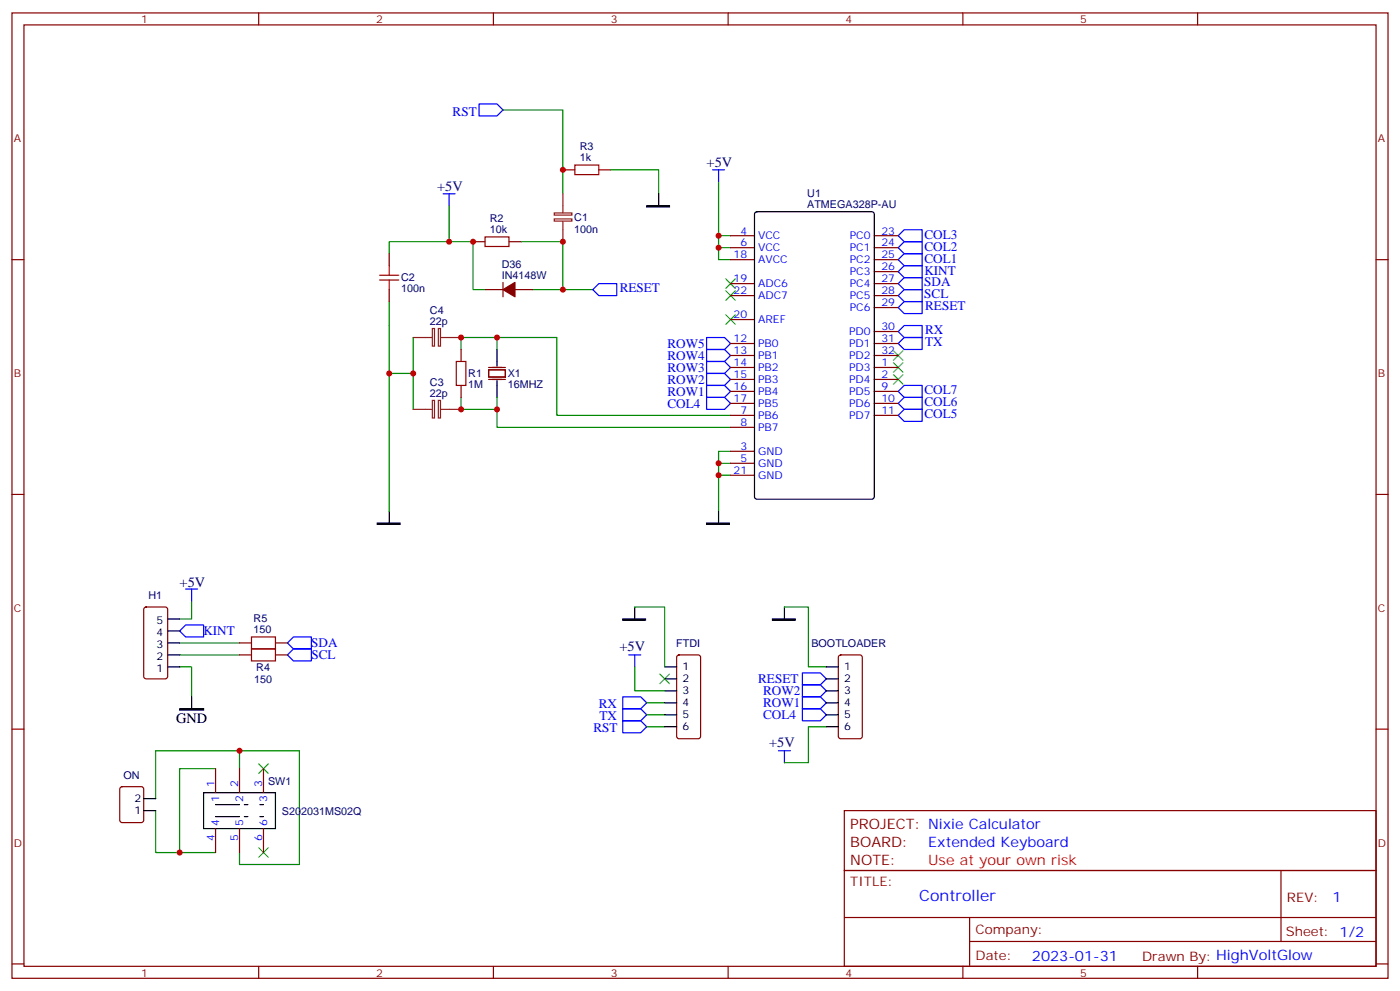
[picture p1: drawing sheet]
<svg xmlns="http://www.w3.org/2000/svg" width="412mm" height="292mm" viewBox="0 0 412 292" stroke-linecap="round" stroke-linejoin="round" font-family="sans-serif">
<g fill="none" stroke="#870000" stroke-width=".35">
<path d="M3.5 3.8h405.4v284.3h-405.4zM7.1 7.3h398.2v277.3h-398.2zM76.2 3.8v3.5M145.3 3.8v3.5M214.5 3.8v3.5M283.6 3.8v3.5M352.8 3.8v3.5M165.8 50h3.5M176.4 50h3.5M3.5 76.5h3.6M114.7 74.7v3.5M139.3 71.2h3.6"/>
<path d="M149.9 71.2h3.6M215.2 76.5h7M215.2 69.4h7M215.2 73h7M257.5 76.5h7.1M257.5 69.4h7.1M257.5 73h7.1M405.3 76.5h3.6M114.7 85.3v3.5M142.9 85.3h5.3M148.2 83.2v4.2M151.7 85.3h5.3"/>
<path d="M215.2 83.5h7M215.2 87.1h7M215.2 94.1h7M257.5 83.5h7.1M257.5 87.1h7.1M257.5 80h7.1M257.5 90.6h7.1M257.5 97.6h7.1M135.8 102.9v3.6M135.8 113.5v3.6M143.9 108.9h5v2.2h-5zM143.9 108.2h5"/>
<path d="M143.9 111.8h5M215.2 108.2h7M215.2 111.8h7M215.2 101.2h7M215.2 104.7h7M215.2 115.3h7M215.2 118.8h7M257.5 108.2h7.1M257.5 111.8h7.1M257.5 101.2h7.1M257.5 104.7h7.1M257.5 115.3h7.1"/>
<path d="M257.5 118.8h7.1M215.2 122.3h7M215.2 125.9h7M215.2 132.9h7M215.2 136.5h7M215.2 140h7M257.5 122.3h7.1M3.5 145.6h3.6M405.3 145.6h3.6M42.6 179l.4-.2h5.7l.6 .4 .1 20-.5 .7-5.9 .1-.6-.5-.1-20zM70.6 192.9h3.5M70.6 189.4h3.5"/>
<path d="M81.1 192.9h3.6M81.1 189.4h3.6M199.6 193.1l.4-.2h5.7l.6 .4 .1 23.6-.5 .6-5.9 .1-.6-.5-.1-23.5zM247.2 193.1l.4-.2h5.7l.6 .4 .1 23.6-.5 .6-5.9 .1-.6-.5-.1-23.5zM3.5 214.8h3.6M405.3 214.8h3.6M35.5 231.9l.5-.2h5.6l.7 .4v9.5l-.4 .6-5.9 .1-.7-.5v-9.4zM63.5 226.4v7.1M70.6 226.4v7.1M77.6 226.4v7.1M248.7 238.8h156.6v17.6h-156.6zM63.5 244.1v7"/>
<path d="M70.6 244.1v7M77.6 244.1v7M248.7 256.4h156.6v28.2h-156.6zM377.3 256.4v20.9M248.7 270.2h156.5M285.6 277.3h119.6M285.6 270.2v14.2M3.5 283.9h3.6M76.2 284.6v3.5M145.3 284.6v3.5M214.5 284.6v3.5M283.6 284.6v3.5"/>
<path d="M352.8 284.6v3.5M405.3 283.9h3.6"/>
</g>
<g fill="none" stroke="#3c3" stroke-width=".35">
<path d="M213.8 92.7l2.8 2.8M213.8 82.1l2.8 2.8M213.8 85.7l2.8 2.8M216.6 92.7l-2.8 2.8M216.6 82.1l-2.8 2.8M216.6 85.7l-2.8 2.8M263.2 103.3l2.8 2.8M263.2 106.8l2.8 2.8M263.2 110.3l2.8 2.9M266 103.3l-2.8 2.8M266 106.8l-2.8 2.8M266 110.3l-2.8 2.9"/>
<path d="M194.4 198.5l2.8 2.9M197.2 198.5l-2.8 2.9M76.2 225l2.8 2.8M79 225l-2.8 2.8M76.2 249.7l2.8 2.8M79 249.7l-2.8 2.8"/>
</g>
<g fill="none" stroke="#008700" stroke-width=".35">
<path d="M148.2 32.4h17.6v24.7M179.9 50h14.1v7.1M211.7 53.6v15.8M132.3 71.2h-17.6v3.5M132.3 60.6v10.6h7v14.1h3.6M153.5 71.2h12.3v14.1h-8.8M211.7 73v3.5h3.5M215.2 69.4h-3.5v3.6h3.5M114.7 88.8v21.2h7M121.7 99.4v21.2M146.4 99.4h17.6v22.9h51.2M165.8 85.3h8.8"/>
<path d="M114.7 110v40.6M135.8 117.1v3.5h10.6v-3.5M135.8 102.9v-3.5h10.6v3.5M146.4 120.6v5.3h68.8M211.7 136.5v3.5h3.5M211.7 140v10.6M215.2 132.9h-3.5v3.6h3.5M56.4 177v5.3h-3.5M187 178.8h8.8v17.6M231.1 178.8h7v17.6h5.3M52.9 196.4h3.5v8.8M52.9 192.9h17.7"/>
<path d="M52.9 189.4h17.7M187 196.4v7.1h8.8M190.5 214.1h5.3M190.5 210.5h5.3M190.5 207h5.3M243.4 214.1h-5.3v10.5h-7M45.9 238.8v12.3h7M63.5 226.4h-10.6v24.7h10.6M70.6 221.1h17.6v33.5h-17.6v-3.5M70.6 226.4v-5.3h-24.7v14.1"/>
</g>
<g fill="none" stroke="#00f" stroke-width=".35">
<path d="M141.1 30.6h5.3l1.8 1.8-1.8 1.7h-5.3zM130.5 57.1h3.6M132.3 57.1v3.5M209.9 50h3.5M211.7 50v3.6M264.6 76.5l1.7-1.8h5.3v3.5h-5.3zM266.3 67.7h5.3v3.5h-5.3l-1.7-1.8zM266.3 71.2h5.3v3.5h-5.3l-1.7-1.7zM266.3 78.2h5.3v3.6h-5.3l-1.7-1.8zM174.6 85.3l1.8-1.8h5.3v3.6h-5.3zM208.1 99.4h5.3l1.8 1.8-1.8 1.7h-5.3zM264.6 97.6l1.7-1.7h5.3v3.5h-5.3z"/>
<path d="M264.6 90.6l1.7-1.8h5.3v3.6h-5.3zM264.6 83.5l1.7-1.7h5.3v3.5h-5.3zM266.3 99.4h5.3v3.5h-5.3l-1.7-1.7zM266.3 85.3h5.3v3.5h-5.3l-1.7-1.7zM208.1 102.9h5.3l1.8 1.8-1.8 1.8h-5.3zM208.1 106.5h5.3l1.8 1.7-1.8 1.8h-5.3zM208.1 110h5.3l1.8 1.8-1.8 1.7h-5.3zM208.1 113.5h5.3l1.8 1.8-1.8 1.8h-5.3zM208.1 117.1h5.3l1.8 1.7-1.8 1.8h-5.3zM264.6 118.8l1.7-1.7h5.3v3.5h-5.3zM266.3 113.5h5.3v3.6h-5.3l-1.7-1.8zM266.3 120.6h5.3v3.5h-5.3l-1.7-1.8z"/>
<path d="M54.7 173.5h3.5M56.4 173.5v3.5M52.9 185.8l1.8-1.7h5.3v3.5h-5.3zM84.7 192.9l1.7-1.8h5.3v3.6h-5.3zM84.7 189.4l1.7-1.8h5.3v3.5h-5.3zM185.2 192.9h3.5M187 192.9v3.5M236.4 198.2h5.3l1.7 1.8-1.7 1.7h-5.3zM183.4 212.3h5.3l1.8 1.8-1.8 1.7h-5.3zM183.4 208.8h5.3l1.8 1.7-1.8 1.8h-5.3zM183.4 205.2h5.3l1.8 1.8-1.8 1.8h-5.3zM236.4 201.7h5.3l1.7 1.8-1.7 1.7h-5.3z"/>
<path d="M236.4 205.2h5.3l1.7 1.8-1.7 1.8h-5.3zM236.4 208.8h5.3l1.7 1.7-1.7 1.8h-5.3zM229.3 221.1h3.5M231.1 221.1v3.5"/>
</g>
<path d="M190.5 60.6h6.7v.4h-6.7zM111.1 154.1h6.7v.3h-6.7zM208.1 154.1h6.7v.3h-6.7zM183.4 182.3h6.7v.4h-6.7zM227.5 182.3h6.7v.4h-6.7zM52.9 208.8h7.1v.3h-7.1z" fill="#000" stroke="#000" stroke-width=".35"/>
<g fill="none" stroke="#000" stroke-width=".35">
<path d="M194 57.1v3.5M222.5 62.6l.5-.2h33.8l.7 .4v83.5l-.4 .7h-34.1l-.7-.4-.1-83.5zM146.4 102.9v5M146.4 112.1v5M114.7 150.6v3.5M211.7 150.6v3.5M187 178.8v3.5M231.1 178.8v3.5M49.4 196.4h3.5M49.4 192.9h3.5M49.4 189.4h3.5M49.4 185.8h3.5"/>
<path d="M49.4 182.3h3.5M195.8 196.4h3.5M195.8 200h3.5M243.4 196.4h3.5M243.4 200h3.5M56.4 205.2v3.6M195.8 203.5h3.5M195.8 207h3.5M195.8 210.5h3.5M195.8 214.1h3.5M243.4 203.5h3.5M243.4 207h3.5"/>
<path d="M243.4 210.5h3.5M243.4 214.1h3.5M42.3 238.8h3.6M42.3 235.2h3.6M60 233.5h21.1v10.6h-21.1zM63.5 237h7.1M63.5 240.5h7.1"/>
</g>
<path d="M169.3 48.6h7.1v2.8h-7.1zM114.7 78.2v2.9M142.9 69.8h7v2.8h-7zM111.8 82.5h5.7M111.8 81.1h5.7M114.7 82.5v2.8M134.4 106.5h2.8v7h-2.8zM74.1 191.1h7v3.6h-7zM74.1 187.6h7v3.5h-7z" fill="none" stroke="#a10000" stroke-width=".35"/>
<path d="M165.8 57.1v5.6M163.3 64.5h5.2v.6h-5.2zM163.3 62.7h5.2v.7h-5.2zM165.8 65.2v6M121.7 99.4h5.7M127.4 96.8h.6v5.2h-.6zM129.1 96.8h.7v5.2h-.7zM129.8 99.4h6M127.4 117.9h.6v5.2h-.6zM129.1 117.9h.7v5.2h-.7zM121.7 120.6h5.7M129.8 120.6h6" fill="none" stroke="#8c2424" stroke-width=".35"/>
<path d="M148.2 85.3l3.5-2.1v4.2z" fill="#870000" stroke="#870000" stroke-width=".35"/>
<path d="M77.6 237h-7M77.6 240.5h-7" fill="none" stroke="#000" stroke-width=".35" stroke-dasharray="1.1 3.5"/>
<g fill="#c00">
<circle cx="146.4" cy="120.6" r=".88"/>
<circle cx="135.8" cy="120.6" r=".88"/>
<circle cx="135.8" cy="99.4" r=".88"/>
<circle cx="114.7" cy="110" r=".88"/>
<circle cx="139.3" cy="71.2" r=".88"/>
<circle cx="211.7" cy="73" r=".88"/>
<circle cx="211.7" cy="140" r=".88"/>
<circle cx="165.8" cy="50" r=".88"/>
<circle cx="132.3" cy="71.2" r=".88"/>
<circle cx="121.7" cy="110" r=".88"/>
<circle cx="211.7" cy="136.5" r=".88"/>
<circle cx="211.7" cy="69.4" r=".88"/>
<circle cx="146.4" cy="99.4" r=".88"/>
<circle cx="165.8" cy="71.2" r=".88"/>
<circle cx="165.8" cy="85.3" r=".88"/>
<circle cx="52.9" cy="251.1" r=".88"/>
<circle cx="70.6" cy="221.1" r=".88"/>
</g>
<text font-size="4.6" fill="#00f" x="270.8" y="265.4">Controller</text>
<g font-size="4.2" fill="#000080">
<text x="208.1" y="49.3">+5V</text>
<text x="128.8" y="56.4">+5V</text>
<text x="52.9" y="172.8">+5V</text>
<text x="182.5" y="191.8">+5V</text>
<text x="226.6" y="220.1">+5V</text>
</g>
<text font-size="4.2" x="51.9" y="213">GND</text>
<g font-size="4.2" fill="#800">
<text x="250.5" y="244.1">PROJECT: Nixie Calculator</text>
<text x="250.5" y="249.3">BOARD:</text>
<text x="250.5" y="254.6">NOTE:</text>
</g>
<g font-size="4.2" fill="#00f">
<text x="273.4" y="249.3">Extended Keyboard</text>
<text x="392.5" y="265.7">1</text>
<text x="304" y="283">2023-01-31</text>
</g>
<text font-size="4.2" fill="#f00" x="273.4" y="254.6">Use at your own risk</text>
<g font-size="3.9" fill="#00f">
<text x="133.3" y="34.2">RST</text>
<text x="272.3" y="70.3">COL3</text>
<text x="272.3" y="73.8">COL2</text>
<text x="272.3" y="77.3">COL1</text>
<text x="272.3" y="80.9">KINT</text>
<text x="182.6" y="86">RESET</text>
<text x="272.3" y="87.8">SCL</text>
<text x="272.3" y="84.3">SDA</text>
<text x="272.5" y="91.3">RESET</text>
<text x="272.5" y="98.4">RX</text>
<text x="272.5" y="101.9">TX</text>
<text x="196.6" y="102.4">ROW5</text>
<text x="196.6" y="105.9">ROW4</text>
<text x="196.6" y="109.5">ROW3</text>
<text x="196.6" y="113">ROW2</text>
<text x="196.6" y="116.5">ROW1</text>
<text x="272.3" y="119.7">COL6</text>
<text x="272.3" y="116.1">COL7</text>
<text x="196.6" y="120">COL4</text>
<text x="272.3" y="123.2">COL5</text>
<text x="59.9" y="187.1">KINT</text>
<text x="91.7" y="190.6">SDA</text>
<text x="91.7" y="194.2">SCL</text>
<text x="223.3" y="201.2">RESET</text>
<text x="176.4" y="208.5">RX</text>
<text x="224.8" y="204.7">ROW2</text>
<text x="224.8" y="208.2">ROW1</text>
<text x="174.8" y="215.6">RST</text>
<text x="176.6" y="212.1">TX</text>
<text x="224.8" y="211.8">COL4</text>
</g>
<g font-size="3.9" fill="#800">
<text x="250.5" y="261">TITLE:</text>
<text x="379.1" y="265.7">REV:</text>
<text x="287.4" y="275.2">Company:</text>
<text x="378.7" y="275.8">Sheet: 1/2</text>
<text x="287.4" y="282.9">Date:</text>
<text x="336.4" y="282.9">Drawn By: HighVoltGlow</text>
</g>
<g font-size="3.2" fill="#800">
<text x="41.6" y="6.8">1</text>
<text x="110.8" y="6.8">2</text>
<text x="179.9" y="6.8">3</text>
<text x="249.1" y="6.8">4</text>
<text x="318.2" y="6.8">5</text>
<text x="4.1" y="41.9">A</text>
<text x="405.9" y="41.9">A</text>
<text x="4.1" y="111.1">B</text>
<text x="405.9" y="111.1">B</text>
<text x="4.1" y="180.2">C</text>
<text x="405.9" y="180.2">C</text>
<text x="4.1" y="249.3">D</text>
<text x="405.9" y="249.3">D</text>
<text x="41.6" y="287.6">1</text>
<text x="110.8" y="287.6">2</text>
<text x="179.9" y="287.6">3</text>
<text x="249.1" y="287.6">4</text>
<text x="318.2" y="287.6">5</text>
</g>
<g font-size="3.2" fill="#000080">
<text x="170.8" y="47.6">1k</text>
<text x="170.8" y="44.3">R3</text>
<text x="237.8" y="58.1">U1</text>
<text x="144.3" y="65.5">R2</text>
<text x="169.2" y="65.2">C1</text>
<text x="237.8" y="61.3">ATMEGA328P-AU</text>
<text x="144.3" y="68.7">10k</text>
<text x="169.2" y="68.5">100n</text>
<text x="118.2" y="82.9">C2</text>
<text x="147.8" y="82.1">IN4148W</text>
<text x="147.8" y="78.9">D36</text>
<text x="118.2" y="86.1">100n</text>
<text x="126.7" y="95.7">22p</text>
<text x="126.7" y="92.4">C4</text>
<text x="126.7" y="113.6">C3</text>
<text x="137.9" y="111.1">R1</text>
<text x="149.6" y="111.1">X1</text>
<text x="126.7" y="116.9">22p</text>
<text x="137.9" y="114.4">1M</text>
<text x="149.6" y="114.4">16MHZ</text>
<text x="43.8" y="176.4">H1</text>
<text x="74.7" y="183.3">R5</text>
<text x="74.7" y="186.5">150</text>
<text x="199.2" y="190.5">FTDI</text>
<text x="239" y="190.5">BOOTLOADER</text>
<text x="75.5" y="197.6">R4</text>
<text x="74.9" y="201.1">150</text>
<text x="36.3" y="229.4">ON</text>
<text x="79" y="231.1">SW1</text>
<text x="83" y="239.9">S202031MS02Q</text>
</g>
<g font-size="3.2" fill="#00f">
<text x="218.1" y="69.1">4</text>
<text x="223.3" y="70.5">VCC</text>
<text x="250.3" y="70.5">PC0</text>
<text x="259.6" y="69.1">23</text>
<text x="216.1" y="76.1">18</text>
<text x="218.1" y="72.6">6</text>
<text x="223.3" y="74">VCC</text>
<text x="223.3" y="77.5">AVCC</text>
<text x="250.3" y="74">PC1</text>
<text x="250.3" y="77.5">PC2</text>
<text x="259.6" y="72.6">24</text>
<text x="259.6" y="76.1">25</text>
<text x="216.1" y="83.2">19</text>
<text x="250.3" y="81.1">PC3</text>
<text x="259.6" y="79.7">26</text>
<text x="259.6" y="83.2">27</text>
<text x="216.1" y="86.7">22</text>
<text x="223.3" y="84.6">ADC6</text>
<text x="223.3" y="88.1">ADC7</text>
<text x="250.3" y="84.6">PC4</text>
<text x="250.3" y="88.1">PC5</text>
<text x="259.6" y="86.7">28</text>
<text x="216.1" y="93.8">20</text>
<text x="223.3" y="95.2">AREF</text>
<text x="250.3" y="91.7">PC6</text>
<text x="259.6" y="90.2">29</text>
<text x="216.1" y="100.8">12</text>
<text x="250.1" y="98.7">PD0</text>
<text x="259.6" y="97.3">30</text>
<text x="259.6" y="100.8">31</text>
<text x="216.1" y="104.4">13</text>
<text x="216.1" y="107.9">14</text>
<text x="223.3" y="102.2">PB0</text>
<text x="223.3" y="105.8">PB1</text>
<text x="250.1" y="102.2">PD1</text>
<text x="250.1" y="105.8">PD2</text>
<text x="259.6" y="104.4">32</text>
<text x="259.6" y="107.9">1</text>
<text x="216.1" y="111.4">15</text>
<text x="223.3" y="109.3">PB2</text>
<text x="223.3" y="112.8">PB3</text>
<text x="250.1" y="109.3">PD3</text>
<text x="250.1" y="112.8">PD4</text>
<text x="259.6" y="111.4">2</text>
<text x="216.1" y="114.9">16</text>
<text x="216.1" y="118.5">17</text>
<text x="223.3" y="116.3">PB4</text>
<text x="223.3" y="119.9">PB5</text>
<text x="250.1" y="116.3">PD5</text>
<text x="250.1" y="119.9">PD6</text>
<text x="259.6" y="114.9">9</text>
<text x="259.6" y="118.5">10</text>
<text x="218.1" y="122">7</text>
<text x="218.1" y="125.5">8</text>
<text x="223.3" y="123.4">PB6</text>
<text x="250.1" y="123.4">PD7</text>
<text x="259.6" y="122">11</text>
<text x="223.3" y="126.9">PB7</text>
<text x="218.1" y="132.6">3</text>
<text x="218.1" y="136.1">5</text>
<text x="223.3" y="134">GND</text>
<text x="223.3" y="137.5">GND</text>
<text x="216.1" y="139.6">21</text>
<text x="223.3" y="141">GND</text>
<text x="63.1" y="231.7" transform="rotate(-90 63.1 231.7)">1</text>
<text x="70.2" y="231.7" transform="rotate(-90 70.2 231.7)">2</text>
<text x="77.3" y="231.7" transform="rotate(-90 77.3 231.7)">3</text>
<text x="64.6" y="236.2" transform="rotate(-90 64.6 236.2)">1</text>
<text x="71.6" y="236.2" transform="rotate(-90 71.6 236.2)">2</text>
<text x="78.7" y="236.2" transform="rotate(-90 78.7 236.2)">3</text>
<text x="64.6" y="243.3" transform="rotate(-90 64.6 243.3)">4</text>
<text x="71.6" y="243.3" transform="rotate(-90 71.6 243.3)">5</text>
<text x="78.7" y="243.3" transform="rotate(-90 78.7 243.3)">6</text>
<text x="63.1" y="247.8" transform="rotate(-90 63.1 247.8)">4</text>
<text x="70.2" y="247.8" transform="rotate(-90 70.2 247.8)">5</text>
<text x="77.3" y="247.8" transform="rotate(-90 77.3 247.8)">6</text>
</g>
<g font-size="3.2">
<text x="46.1" y="183.7">5</text>
<text x="46.1" y="190.8">3</text>
<text x="46.1" y="187.3">4</text>
<text x="46.1" y="197.8">1</text>
<text x="46.1" y="194.3">2</text>
<text x="201.1" y="197.5">1</text>
<text x="248.7" y="197.5">1</text>
<text x="201.1" y="201">2</text>
<text x="248.7" y="201">2</text>
<text x="201.1" y="204.5">3</text>
<text x="201.1" y="208.1">4</text>
<text x="248.7" y="204.5">3</text>
<text x="248.7" y="208.1">4</text>
<text x="201.1" y="211.6">5</text>
<text x="201.1" y="215.1">6</text>
<text x="248.7" y="211.6">5</text>
<text x="248.7" y="215.1">6</text>
<text x="39.6" y="239.8">1</text>
<text x="39.6" y="236.3">2</text>
</g>
</svg>
